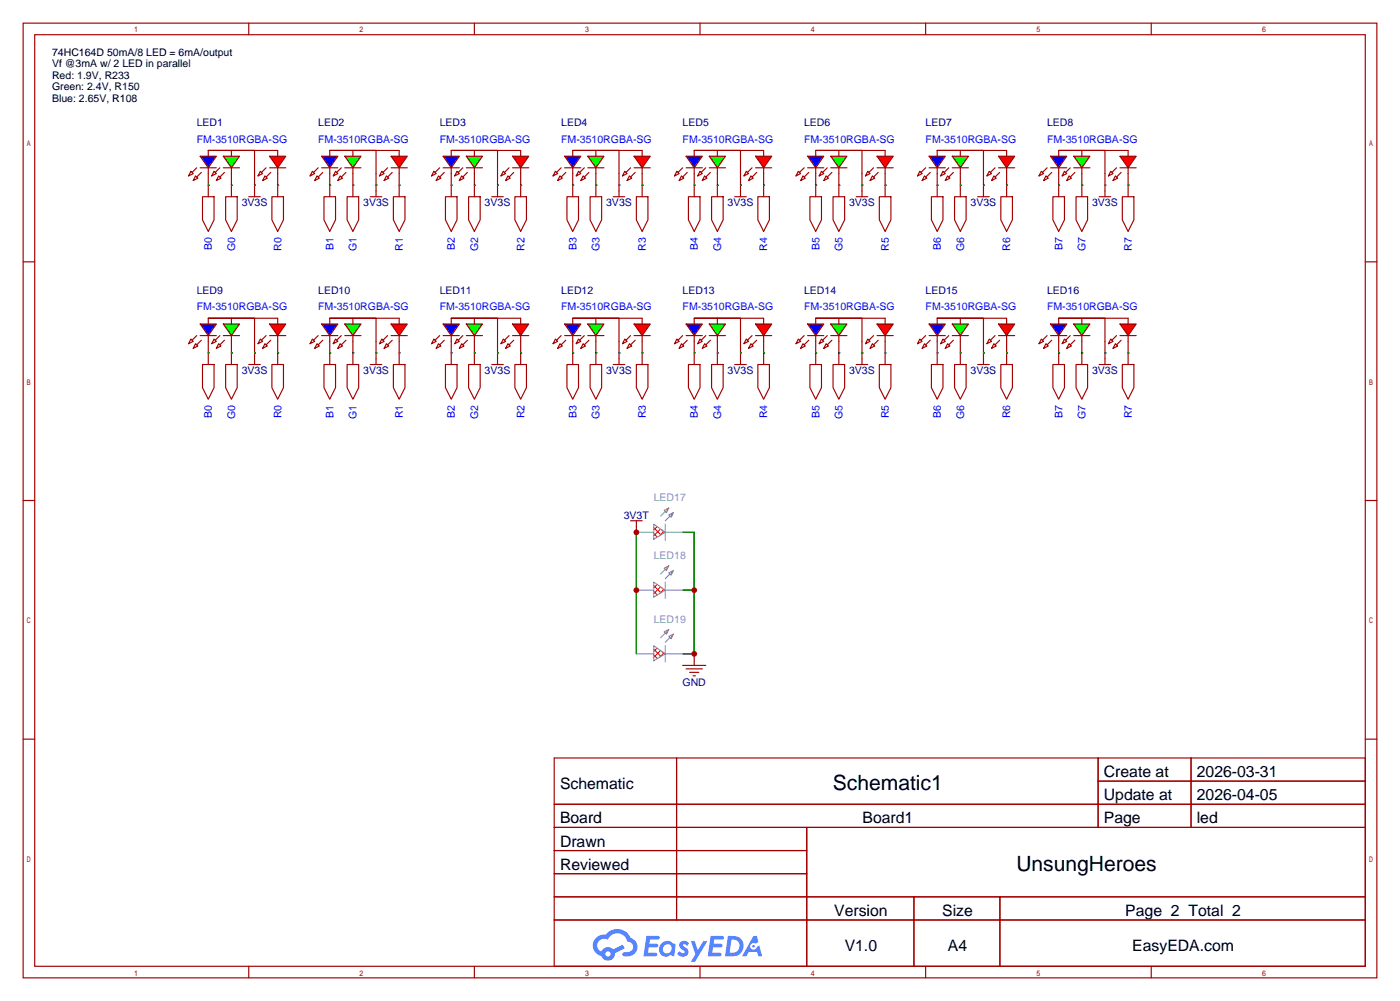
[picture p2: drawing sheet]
<svg xmlns="http://www.w3.org/2000/svg" width="307mm" height="220mm" viewBox="0 0 307 220" stroke-linecap="round" stroke-linejoin="round" font-family="sans-serif">
<g fill="none" stroke="#a10000" stroke-width=".25">
<path d="M5.1 5.1h297.2v209.5h-297.2zM7.6 7.6h292.1v204.5h-292.1zM54.6 5.1v2.5M104.1 5.1v2.5M153.7 5.1v2.5M203.2 5.1v2.5M252.7 5.1v2.5M5.1 57.5h2.5M299.7 57.5h2.6M5.1 109.9h2.5M299.7 109.9h2.6M5.1 162.2h2.5"/>
<path d="M121.7 166.4h178v45.7h-178zM121.7 176.5h178M148.5 166.4v35.5M241.1 166.4v15.2M241.1 171.4h58.6M261.5 166.4v15.2M299.7 162.2h2.6M121.7 181.6h178M121.7 186.7h55.4M121.7 196.8h178M121.7 191.8h55.4M177.1 181.6v30.5"/>
<path d="M200.6 196.8v15.3M219.5 196.8v15.3M54.6 212.1v2.5M104.1 212.1v2.5M121.7 201.9h178M153.7 212.1v2.5M203.2 212.1v2.5M252.7 212.1v2.5"/>
</g>
<g fill="#5487ff">
<path d="M149.4 206.8a1.3 1.3 0 0 1 1.8 .3l-.4 .6a.54 .54 0 0 0-.9-.3l.2 .3a1.28 1.28 0 0 1 .7 2 1.53 1.53 0 0 1-2.1-.3l.5-.6 .8 .4a.31 .31 0 0 0 .3-.2 .31 .31 0 0 0-.3-.4 1.12 1.12 0 0 1-.6-1.8z"/>
<path d="M151.7 206.6h.8l.7 2 1.2-2h.9l-2.7 4.5h-.9l1-1.6z"/>
<path d="M141.9 205.4h2.3a.46 .46 0 0 1 .5 .1 .46 .46 0 0 1 .1 .5l-.4 .2h-1.7l-.2 .9h1.7a.4 .4 0 0 1 .3 .5 .4 .4 0 0 1-.4 .3h-1.7l-.1 1.2h1.3a.46 .46 0 0 1 .5 .1 .46 .46 0 0 1 .1 .5l-.3 .2h-2.6z"/>
<path d="M156 205.4h2.3a.47 .47 0 0 1 .5 .1 .47 .47 0 0 1 .1 .5l-.4 .2h-1.7l-.1 .9h1.6a.4 .4 0 0 1 .3 .5 .4 .4 0 0 1-.4 .3h-1.7l-.1 1.2h1.3a.46 .46 0 0 1 .5 .1 .46 .46 0 0 1 .2 .5l-.4 .2h-2.6z"/>
<path d="M165.4 205.4h.7l.4 1.4-.6 .3a.75 .75 0 0 0-1.2 .3 .75 .75 0 0 0 .5 1.1 .75 .75 0 0 0 1-.7l.5-.3 .6 2.4h-.8l-.3-1h-1.8l-.6 1h-.9z"/>
<path d="M159.8 205.4l-.6 4.5h1.4a2.27 2.27 0 0 0 2.6-2.3 2.27 2.27 0 0 0-2.7-2.2zM160.6 206.2a1.5 1.5 0 0 1 1.8 1.5 1.5 1.5 0 0 1-2 1.4h-.2z"/>
<path d="M145.2 207.1a1.6 1.6 0 0 0-.3 2.2 1.6 1.6 0 0 0 2.3 .2l.8 .4 .3-2.5-.2-.2-.4-.1a1.58 1.58 0 0 0-2.5 0zM145.8 207.6a.98 .98 0 0 1 1.6 .4 .98 .98 0 0 1-1 1.3 .94 .94 0 0 1-.9-.7 .94 .94 0 0 1 .3-1z"/>
<path d="M130.9 205.8a2.37 2.37 0 0 0 1.1 4 1.54 1.54 0 0 0 1.8 1 1.54 1.54 0 0 0 1.2-1.6l2.2-1.1-.5-.7-2.1 1a1.57 1.57 0 0 0-2.6 .5 1.5 1.5 0 0 1-.7-2.1 1.5 1.5 0 0 1 2.2-.5 2.23 2.23 0 0 1 2.2-1.5 2.23 2.23 0 0 1 2 1.9 1.16 1.16 0 0 1 1.3 1.1 1.16 1.16 0 0 1-1.1 1.2h-.7a.47 .47 0 0 0-.6 .4 .47 .47 0 0 0 .5 .5 2.17 2.17 0 0 0 2.5-.9 2.17 2.17 0 0 0-.4-2.7l-.8-.4a3.2 3.2 0 0 0-5.4-.8l-1.1 .1zM132.9 209.4a.6 .6 0 0 1 1.2 0 .6 .6 0 0 1-1.2 0z"/>
<circle cx="165.4" cy="207.7" r=".28"/>
</g>
<path d="M41.9 37.6l.5 .5-1 .5zM42.9 38.6l.5 .5-1 .5zM43.2 36.8l-1 1M43.9 36.8h3.6M44.2 37.8l-1 1.1M45.7 33v1.3M45.7 36.8v1.3" fill="none" stroke="#a10000" stroke-width=".25"/>
<path d="M43.9 34.3h3.6l-1.8 2.5z" fill="#00f" stroke="#a10000" stroke-width=".25"/>
<path d="M45.7 38.1v2.5M50.8 38.1v2.5M55.9 38.1v2.5" fill="none" stroke="#a10000" stroke-width=".25"/>
<path d="M49 34.3h3.6l-1.8 2.5z" fill="#0f0" stroke="#a10000" stroke-width=".25"/>
<path d="M47 37.6l.5 .5-1 .5zM48 38.6l.5 .5-1 .5zM48.3 36.8l-1.1 1M49 36.8h3.6M49.3 37.8l-1 1.1M50.8 33v1.3M50.8 36.8v1.3M61 38.1v2.5" fill="none" stroke="#a10000" stroke-width=".25"/>
<path d="M59.2 34.3h3.5l-1.7 2.5z" fill="#f00" stroke="#a10000" stroke-width=".25"/>
<g fill="none" stroke="#a10000" stroke-width=".25">
<path d="M57.1 37.6l.6 .5-1.1 .5zM58.2 38.6l.5 .5-1 .5zM58.4 36.8l-1 1M59.2 36.8h3.5M59.4 37.8l-1 1.1M61 34.3v-1.3h-15.3h10.2v5.1M61 36.8v1.3M68.6 37.6l.5 .5-1 .5zM69.6 38.6l.5 .5-1 .5zM69.8 36.8l-1 1M70.6 36.8h3.6M70.9 37.8l-1.1 1.1"/>
<path d="M72.4 33v1.3M72.4 36.8v1.3"/>
</g>
<path d="M70.6 34.3h3.6l-1.8 2.5z" fill="#00f" stroke="#a10000" stroke-width=".25"/>
<path d="M72.4 38.1v2.5M77.5 38.1v2.5M82.5 38.1v2.5" fill="none" stroke="#a10000" stroke-width=".25"/>
<path d="M75.7 34.3h3.5l-1.7 2.5z" fill="#0f0" stroke="#a10000" stroke-width=".25"/>
<path d="M73.7 37.6l.5 .5-1 .5zM74.7 38.6l.5 .5-1 .5zM74.9 36.8l-1 1M75.7 36.8h3.5M75.9 37.8l-1 1.1M77.5 33v1.3M77.5 36.8v1.3M87.6 38.1v2.5" fill="none" stroke="#a10000" stroke-width=".25"/>
<path d="M85.9 34.3h3.5l-1.8 2.5z" fill="#f00" stroke="#a10000" stroke-width=".25"/>
<g fill="none" stroke="#a10000" stroke-width=".25">
<path d="M83.8 37.6l.5 .5-1 .5zM84.8 38.6l.5 .5-1 .5zM85.1 36.8l-1 1M85.9 36.8h3.5M86.1 37.8l-1 1.1M87.6 34.3v-1.3h-15.2h10.1v5.1M87.6 36.8v1.3M95.2 37.6l.6 .5-1.1 .5zM96.3 38.6l.5 .5-1 .5zM96.5 36.8l-1 1M97.3 36.8h3.5M97.5 37.8l-1 1.1"/>
<path d="M99.1 33v1.3M99.1 36.8v1.3M44.4 43.2h2.6v5.1l-1.3 2.5-1.3-2.5zM45.7 40.6v2.6M49.5 43.2h2.6v5.1l-1.3 2.5-1.3-2.5zM50.8 40.6v2.6M59.7 43.2h2.5v5.1l-1.2 2.5-1.3-2.5zM61 40.6v2.6M149.9 146h5M150.6 146.8h3.6M151.4 147.6h2M152.1 148.3h.6"/>
<path d="M152.4 143.5v2.5"/>
</g>
<path d="M139.7 116.8v26.7M149.9 116.8h2.5v26.7h-2.5M149.9 129.5h2.5" fill="none" stroke="#008700" stroke-width=".25"/>
<path d="M97.3 34.3h3.5l-1.7 2.5z" fill="#00f" stroke="#a10000" stroke-width=".25"/>
<path d="M99.1 38.1v2.5M104.1 38.1v2.5M109.2 38.1v2.5" fill="none" stroke="#a10000" stroke-width=".25"/>
<path d="M102.4 34.3h3.5l-1.8 2.5z" fill="#0f0" stroke="#a10000" stroke-width=".25"/>
<path d="M100.3 37.6l.5 .5-1 .5zM101.3 38.6l.6 .5-1.1 .5zM101.6 36.8l-1 1M102.4 36.8h3.5M102.6 37.8l-1 1.1M104.1 33v1.3M104.1 36.8v1.3M114.3 38.1v2.5" fill="none" stroke="#a10000" stroke-width=".25"/>
<path d="M112.5 34.3h3.6l-1.8 2.5z" fill="#f00" stroke="#a10000" stroke-width=".25"/>
<g fill="none" stroke="#a10000" stroke-width=".25">
<path d="M110.5 37.6l.5 .5-1 .5zM111.5 38.6l.5 .5-1 .5zM111.8 36.8l-1.1 1M112.5 36.8h3.6M112.8 37.8l-1 1.1M114.3 34.3v-1.3h-15.2h10.1v5.1M114.3 36.8v1.3M121.9 37.6l.5 .5-1 .5zM122.9 38.6l.5 .5-1 .5zM123.2 36.8l-1 1M124 36.8h3.5M124.2 37.8l-1 1.1"/>
<path d="M125.7 33v1.3M125.7 36.8v1.3"/>
</g>
<path d="M124 34.3h3.5l-1.8 2.5z" fill="#00f" stroke="#a10000" stroke-width=".25"/>
<path d="M125.7 38.1v2.5M130.8 38.1v2.5M135.9 38.1v2.5" fill="none" stroke="#a10000" stroke-width=".25"/>
<path d="M129 34.3h3.6l-1.8 2.5z" fill="#0f0" stroke="#a10000" stroke-width=".25"/>
<path d="M127 37.6l.5 .5-1 .5zM128 38.6l.5 .5-1 .5zM128.3 36.8l-1 1M129 36.8h3.6M129.3 37.8l-1 1.1M130.8 33v1.3M130.8 36.8v1.3M141 38.1v2.5" fill="none" stroke="#a10000" stroke-width=".25"/>
<path d="M139.2 34.3h3.5l-1.7 2.5z" fill="#f00" stroke="#a10000" stroke-width=".25"/>
<g fill="none" stroke="#a10000" stroke-width=".25">
<path d="M137.2 37.6l.5 .5-1 .5zM138.2 38.6l.5 .5-1 .5zM138.4 36.8l-1 1M139.2 36.8h3.5M139.4 37.8l-1 1.1M141 34.3v-1.3h-15.3h10.2v5.1M141 36.8v1.3M148.6 37.6l.5 .5-1 .5zM149.6 38.6l.5 .5-1 .5zM149.9 36.8l-1.1 1M150.6 36.8h3.6M150.9 37.8l-1 1.1"/>
<path d="M152.4 33v1.3M152.4 36.8v1.3"/>
</g>
<path d="M150.6 34.3h3.6l-1.8 2.5z" fill="#00f" stroke="#a10000" stroke-width=".25"/>
<path d="M152.4 38.1v2.5M157.5 38.1v2.5M162.6 38.1v2.5" fill="none" stroke="#a10000" stroke-width=".25"/>
<path d="M155.7 34.3h3.6l-1.8 2.5z" fill="#0f0" stroke="#a10000" stroke-width=".25"/>
<path d="M153.7 37.6l.5 .5-1 .5zM154.7 38.6l.5 .5-1 .5zM154.9 36.8l-1 1M155.7 36.8h3.6M156 37.8l-1.1 1.1M157.5 33v1.3M157.5 36.8v1.3M167.6 38.1v2.5" fill="none" stroke="#a10000" stroke-width=".25"/>
<path d="M165.9 34.3h3.5l-1.8 2.5z" fill="#f00" stroke="#a10000" stroke-width=".25"/>
<g fill="none" stroke="#a10000" stroke-width=".25">
<path d="M163.8 37.6l.5 .5-1 .5zM164.8 38.6l.6 .5-1.1 .5zM165.1 36.8l-1 1M165.9 36.8h3.5M166.1 37.8l-1 1.1M167.6 34.3v-1.3h-15.2h10.2v5.1M167.6 36.8v1.3M175.3 37.6l.5 .5-1 .5zM176.3 38.6l.5 .5-1 .5zM176.5 36.8l-1 1M177.3 36.8h3.5M177.5 37.8l-1 1.1"/>
<path d="M179.1 33v1.3M179.1 36.8v1.3"/>
</g>
<path d="M177.3 34.3h3.5l-1.7 2.5z" fill="#00f" stroke="#a10000" stroke-width=".25"/>
<path d="M179.1 38.1v2.5M184.1 38.1v2.5M189.2 38.1v2.5" fill="none" stroke="#a10000" stroke-width=".25"/>
<path d="M182.4 34.3h3.5l-1.8 2.5z" fill="#0f0" stroke="#a10000" stroke-width=".25"/>
<path d="M180.3 37.6l.5 .5-1 .5zM181.4 38.6l.5 .5-1.1 .5zM181.6 36.8l-1 1M182.4 36.8h3.5M182.6 37.8l-1 1.1M184.1 33v1.3M184.1 36.8v1.3M194.3 38.1v2.5" fill="none" stroke="#a10000" stroke-width=".25"/>
<path d="M192.5 34.3h3.6l-1.8 2.5z" fill="#f00" stroke="#a10000" stroke-width=".25"/>
<g fill="none" stroke="#a10000" stroke-width=".25">
<path d="M190.5 37.6l.5 .5-1 .5zM191.5 38.6l.5 .5-1 .5zM191.8 36.8l-1 1M192.5 36.8h3.6M192.8 37.8l-1 1.1M194.3 34.3v-1.3h-15.2h10.1v5.1M194.3 36.8v1.3M201.9 37.6l.5 .5-1 .5zM202.9 38.6l.6 .5-1.1 .5zM203.2 36.8l-1 1M204 36.8h3.5M204.2 37.8l-1 1.1"/>
<path d="M205.7 33v1.3M205.7 36.8v1.3"/>
</g>
<path d="M204 34.3h3.5l-1.8 2.5z" fill="#00f" stroke="#a10000" stroke-width=".25"/>
<path d="M205.7 38.1v2.5M210.8 38.1v2.5M215.9 38.1v2.5" fill="none" stroke="#a10000" stroke-width=".25"/>
<path d="M209 34.3h3.6l-1.8 2.5z" fill="#0f0" stroke="#a10000" stroke-width=".25"/>
<path d="M207 37.6l.5 .5-1 .5zM208 38.6l.5 .5-1 .5zM208.3 36.8l-1 1M209 36.8h3.6M209.3 37.8l-1 1.1M210.8 33v1.3M210.8 36.8v1.3M221 38.1v2.5" fill="none" stroke="#a10000" stroke-width=".25"/>
<path d="M219.2 34.3h3.6l-1.8 2.5z" fill="#f00" stroke="#a10000" stroke-width=".25"/>
<g fill="none" stroke="#a10000" stroke-width=".25">
<path d="M217.2 37.6l.5 .5-1 .5zM218.2 38.6l.5 .5-1 .5zM218.4 36.8l-1 1M219.2 36.8h3.6M219.5 37.8l-1.1 1.1M221 34.3v-1.3h-15.3h10.2v5.1M221 36.8v1.3M228.6 37.6l.5 .5-1 .5zM229.6 38.6l.5 .5-1 .5zM229.9 36.8l-1 1M230.6 36.8h3.6M230.9 37.8l-1 1.1"/>
<path d="M232.4 33v1.3M232.4 36.8v1.3"/>
</g>
<path d="M230.6 34.3h3.6l-1.8 2.5z" fill="#00f" stroke="#a10000" stroke-width=".25"/>
<path d="M232.4 38.1v2.5M237.5 38.1v2.5M242.6 38.1v2.5" fill="none" stroke="#a10000" stroke-width=".25"/>
<path d="M235.7 34.3h3.6l-1.8 2.5z" fill="#0f0" stroke="#a10000" stroke-width=".25"/>
<path d="M233.7 37.6l.5 .5-1 .5zM234.7 38.6l.5 .5-1 .5zM234.9 36.8l-1 1M235.7 36.8h3.6M236 37.8l-1.1 1.1M237.5 33v1.3M237.5 36.8v1.3M247.6 38.1v2.5" fill="none" stroke="#a10000" stroke-width=".25"/>
<path d="M245.9 34.3h3.5l-1.8 2.5z" fill="#f00" stroke="#a10000" stroke-width=".25"/>
<g fill="none" stroke="#a10000" stroke-width=".25">
<path d="M243.8 37.6l.5 .5-1 .5zM244.9 38.6l.5 .5-1.1 .5zM245.1 36.8l-1 1M245.9 36.8h3.5M246.1 37.8l-1 1.1M247.6 34.3v-1.3h-15.2h10.2v5.1M247.6 36.8v1.3M54.6 43.2h2.5M55.9 40.6v2.6M71.1 43.2h2.6v5.1l-1.3 2.5-1.3-2.5zM72.4 40.6v2.6M76.2 43.2h2.5v5.1l-1.2 2.5-1.3-2.5z"/>
<path d="M77.5 40.6v2.6M86.4 43.2h2.5v5.1l-1.3 2.5-1.2-2.5zM87.6 40.6v2.6M97.8 43.2h2.5v5.1l-1.2 2.5-1.3-2.5zM99.1 40.6v2.6M102.9 43.2h2.5v5.1l-1.3 2.5-1.2-2.5zM104.1 40.6v2.6M113 43.2h2.6v5.1l-1.3 2.5-1.3-2.5zM114.3 40.6v2.6M124.5 43.2h2.5v5.1l-1.3 2.5-1.2-2.5zM125.7 40.6v2.6M129.5 43.2h2.6v5.1l-1.3 2.5-1.3-2.5z"/>
<path d="M130.8 40.6v2.6M139.7 43.2h2.5v5.1l-1.2 2.5-1.3-2.5zM141 40.6v2.6M151.1 43.2h2.6v5.1l-1.3 2.5-1.3-2.5zM152.4 40.6v2.6M156.2 43.2h2.5v5.1l-1.2 2.5-1.3-2.5zM157.5 40.6v2.6M166.4 43.2h2.5v5.1l-1.3 2.5-1.2-2.5zM167.6 40.6v2.6M177.8 43.2h2.5v5.1l-1.2 2.5-1.3-2.5zM179.1 40.6v2.6M182.9 43.2h2.5v5.1l-1.3 2.5-1.2-2.5z"/>
<path d="M184.1 40.6v2.6M193 43.2h2.6v5.1l-1.3 2.5-1.3-2.5zM194.3 40.6v2.6M204.5 43.2h2.5v5.1l-1.3 2.5-1.2-2.5zM205.7 40.6v2.6M209.5 43.2h2.6v5.1l-1.3 2.5-1.3-2.5zM210.8 40.6v2.6M219.7 43.2h2.5v5.1l-1.2 2.5-1.3-2.5zM221 40.6v2.6M231.1 43.2h2.6v5.1l-1.3 2.5-1.3-2.5zM232.4 40.6v2.6M236.2 43.2h2.6v5.1l-1.3 2.5-1.3-2.5z"/>
<path d="M237.5 40.6v2.6M246.4 43.2h2.5v5.1l-1.3 2.5-1.2-2.5zM247.6 40.6v2.6M41.9 74.4l.5 .5-1 .5zM42.9 75.4l.5 .5-1 .6zM43.2 73.7l-1 1M43.9 73.7h3.6M44.2 74.7l-1 1M45.7 69.8v1.3M45.7 73.7v1.2"/>
</g>
<g fill="none" stroke="#008700" stroke-width=".25">
<path d="M45.7 40.6h.1M50.8 40.6h.1M55.9 40.6h.1M61 40.6h.1M72.4 40.6h.1M77.5 40.6h.1M87.6 40.6h.1M99.1 40.6h.1M104.1 40.6h.1M114.3 40.6h.1M125.7 40.6h.1M130.8 40.6h.1"/>
<path d="M141 40.6h.1M152.4 40.6h.1M157.5 40.6h.1M167.6 40.6h.1M179.1 40.6h.1M184.1 40.6h.1M194.3 40.6h.1M205.7 40.6h.1M210.8 40.6h.1M221 40.6h.1M232.4 40.6h.1M237.5 40.6h.1"/>
<path d="M247.6 40.6h.1"/>
</g>
<path d="M43.9 71.1h3.6l-1.8 2.6z" fill="#00f" stroke="#a10000" stroke-width=".25"/>
<path d="M45.7 74.9v2.6M50.8 74.9v2.6M55.9 74.9v2.6" fill="none" stroke="#a10000" stroke-width=".25"/>
<path d="M49 71.1h3.6l-1.8 2.6z" fill="#0f0" stroke="#a10000" stroke-width=".25"/>
<path d="M47 74.4l.5 .5-1 .5zM48 75.4l.5 .5-1 .6zM48.3 73.7l-1.1 1M49 73.7h3.6M49.3 74.7l-1 1M50.8 69.8v1.3M50.8 73.7v1.2M61 74.9v2.6" fill="none" stroke="#a10000" stroke-width=".25"/>
<path d="M59.2 71.1h3.5l-1.7 2.6z" fill="#f00" stroke="#a10000" stroke-width=".25"/>
<g fill="none" stroke="#a10000" stroke-width=".25">
<path d="M57.1 74.4l.6 .5-1.1 .5zM58.2 75.4l.5 .5-1 .6zM58.4 73.7l-1 1M59.2 73.7h3.5M59.4 74.7l-1 1M61 71.1v-1.3h-15.3h10.2v5.1M61 73.7v1.2M68.6 74.4l.5 .5-1 .5zM69.6 75.4l.5 .5-1 .6zM69.8 73.7l-1 1M70.6 73.7h3.6M70.9 74.7l-1.1 1"/>
<path d="M72.4 69.8v1.3M72.4 73.7v1.2"/>
</g>
<path d="M70.6 71.1h3.6l-1.8 2.6z" fill="#00f" stroke="#a10000" stroke-width=".25"/>
<path d="M72.4 74.9v2.6M77.5 74.9v2.6M82.5 74.9v2.6" fill="none" stroke="#a10000" stroke-width=".25"/>
<path d="M75.7 71.1h3.5l-1.7 2.6z" fill="#0f0" stroke="#a10000" stroke-width=".25"/>
<path d="M73.7 74.4l.5 .5-1 .5zM74.7 75.4l.5 .5-1 .6zM74.9 73.7l-1 1M75.7 73.7h3.5M75.9 74.7l-1 1M77.5 69.8v1.3M77.5 73.7v1.2M87.6 74.9v2.6" fill="none" stroke="#a10000" stroke-width=".25"/>
<path d="M85.9 71.1h3.5l-1.8 2.6z" fill="#f00" stroke="#a10000" stroke-width=".25"/>
<g fill="none" stroke="#a10000" stroke-width=".25">
<path d="M83.8 74.4l.5 .5-1 .5zM84.8 75.4l.5 .5-1 .6zM85.1 73.7l-1 1M85.9 73.7h3.5M86.1 74.7l-1 1M87.6 71.1v-1.3h-15.2h10.1v5.1M87.6 73.7v1.2M95.2 74.4l.6 .5-1.1 .5zM96.3 75.4l.5 .5-1 .6zM96.5 73.7l-1 1M97.3 73.7h3.5M97.5 74.7l-1 1"/>
<path d="M99.1 69.8v1.3M99.1 73.7v1.2"/>
</g>
<path d="M97.3 71.1h3.5l-1.7 2.6z" fill="#00f" stroke="#a10000" stroke-width=".25"/>
<path d="M99.1 74.9v2.6M104.1 74.9v2.6M109.2 74.9v2.6" fill="none" stroke="#a10000" stroke-width=".25"/>
<path d="M102.4 71.1h3.5l-1.8 2.6z" fill="#0f0" stroke="#a10000" stroke-width=".25"/>
<path d="M100.3 74.4l.5 .5-1 .5zM101.3 75.4l.6 .5-1.1 .6zM101.6 73.7l-1 1M102.4 73.7h3.5M102.6 74.7l-1 1M104.1 69.8v1.3M104.1 73.7v1.2M114.3 74.9v2.6" fill="none" stroke="#a10000" stroke-width=".25"/>
<path d="M112.5 71.1h3.6l-1.8 2.6z" fill="#f00" stroke="#a10000" stroke-width=".25"/>
<g fill="none" stroke="#a10000" stroke-width=".25">
<path d="M110.5 74.4l.5 .5-1 .5zM111.5 75.4l.5 .5-1 .6zM111.8 73.7l-1.1 1M112.5 73.7h3.6M112.8 74.7l-1 1M114.3 71.1v-1.3h-15.2h10.1v5.1M114.3 73.7v1.2M121.9 74.4l.5 .5-1 .5zM122.9 75.4l.5 .5-1 .6zM123.2 73.7l-1 1M124 73.7h3.5M124.2 74.7l-1 1"/>
<path d="M125.7 69.8v1.3M125.7 73.7v1.2"/>
</g>
<path d="M124 71.1h3.5l-1.8 2.6z" fill="#00f" stroke="#a10000" stroke-width=".25"/>
<path d="M125.7 74.9v2.6M130.8 74.9v2.6M135.9 74.9v2.6" fill="none" stroke="#a10000" stroke-width=".25"/>
<path d="M129 71.1h3.6l-1.8 2.6z" fill="#0f0" stroke="#a10000" stroke-width=".25"/>
<path d="M127 74.4l.5 .5-1 .5zM128 75.4l.5 .5-1 .6zM128.3 73.7l-1 1M129 73.7h3.6M129.3 74.7l-1 1M130.8 69.8v1.3M130.8 73.7v1.2M141 74.9v2.6" fill="none" stroke="#a10000" stroke-width=".25"/>
<path d="M139.2 71.1h3.5l-1.7 2.6z" fill="#f00" stroke="#a10000" stroke-width=".25"/>
<g fill="none" stroke="#a10000" stroke-width=".25">
<path d="M137.2 74.4l.5 .5-1 .5zM138.2 75.4l.5 .5-1 .6zM138.4 73.7l-1 1M139.2 73.7h3.5M139.4 74.7l-1 1M141 71.1v-1.3h-15.3h10.2v5.1M141 73.7v1.2M148.6 74.4l.5 .5-1 .5zM149.6 75.4l.5 .5-1 .6zM149.9 73.7l-1.1 1M150.6 73.7h3.6M150.9 74.7l-1 1"/>
<path d="M152.4 69.8v1.3M152.4 73.7v1.2"/>
</g>
<path d="M150.6 71.1h3.6l-1.8 2.6z" fill="#00f" stroke="#a10000" stroke-width=".25"/>
<path d="M152.4 74.9v2.6M157.5 74.9v2.6M162.6 74.9v2.6" fill="none" stroke="#a10000" stroke-width=".25"/>
<path d="M155.7 71.1h3.6l-1.8 2.6z" fill="#0f0" stroke="#a10000" stroke-width=".25"/>
<path d="M153.7 74.4l.5 .5-1 .5zM154.7 75.4l.5 .5-1 .6zM154.9 73.7l-1 1M155.7 73.7h3.6M156 74.7l-1.1 1M157.5 69.8v1.3M157.5 73.7v1.2M167.6 74.9v2.6" fill="none" stroke="#a10000" stroke-width=".25"/>
<path d="M165.9 71.1h3.5l-1.8 2.6z" fill="#f00" stroke="#a10000" stroke-width=".25"/>
<g fill="none" stroke="#a10000" stroke-width=".25">
<path d="M163.8 74.4l.5 .5-1 .5zM164.8 75.4l.6 .5-1.1 .6zM165.1 73.7l-1 1M165.9 73.7h3.5M166.1 74.7l-1 1M167.6 71.1v-1.3h-15.2h10.2v5.1M167.6 73.7v1.2M175.3 74.4l.5 .5-1 .5zM176.3 75.4l.5 .5-1 .6zM176.5 73.7l-1 1M177.3 73.7h3.5M177.5 74.7l-1 1"/>
<path d="M179.1 69.8v1.3M179.1 73.7v1.2"/>
</g>
<path d="M177.3 71.1h3.5l-1.7 2.6z" fill="#00f" stroke="#a10000" stroke-width=".25"/>
<path d="M179.1 74.9v2.6M184.1 74.9v2.6M189.2 74.9v2.6" fill="none" stroke="#a10000" stroke-width=".25"/>
<path d="M182.4 71.1h3.5l-1.8 2.6z" fill="#0f0" stroke="#a10000" stroke-width=".25"/>
<path d="M180.3 74.4l.5 .5-1 .5zM181.4 75.4l.5 .5-1.1 .6zM181.6 73.7l-1 1M182.4 73.7h3.5M182.6 74.7l-1 1M184.1 69.8v1.3M184.1 73.7v1.2M194.3 74.9v2.6" fill="none" stroke="#a10000" stroke-width=".25"/>
<path d="M192.5 71.1h3.6l-1.8 2.6z" fill="#f00" stroke="#a10000" stroke-width=".25"/>
<g fill="none" stroke="#a10000" stroke-width=".25">
<path d="M190.5 74.4l.5 .5-1 .5zM191.5 75.4l.5 .5-1 .6zM191.8 73.7l-1 1M192.5 73.7h3.6M192.8 74.7l-1 1M194.3 71.1v-1.3h-15.2h10.1v5.1M194.3 73.7v1.2M201.9 74.4l.5 .5-1 .5zM202.9 75.4l.6 .5-1.1 .6zM203.2 73.7l-1 1M204 73.7h3.5M204.2 74.7l-1 1"/>
<path d="M205.7 69.8v1.3M205.7 73.7v1.2"/>
</g>
<path d="M204 71.1h3.5l-1.8 2.6z" fill="#00f" stroke="#a10000" stroke-width=".25"/>
<path d="M205.7 74.9v2.6M210.8 74.9v2.6M215.9 74.9v2.6" fill="none" stroke="#a10000" stroke-width=".25"/>
<path d="M209 71.1h3.6l-1.8 2.6z" fill="#0f0" stroke="#a10000" stroke-width=".25"/>
<path d="M207 74.4l.5 .5-1 .5zM208 75.4l.5 .5-1 .6zM208.3 73.7l-1 1M209 73.7h3.6M209.3 74.7l-1 1M210.8 69.8v1.3M210.8 73.7v1.2M221 74.9v2.6" fill="none" stroke="#a10000" stroke-width=".25"/>
<path d="M219.2 71.1h3.6l-1.8 2.6z" fill="#f00" stroke="#a10000" stroke-width=".25"/>
<g fill="none" stroke="#a10000" stroke-width=".25">
<path d="M217.2 74.4l.5 .5-1 .5zM218.2 75.4l.5 .5-1 .6zM218.4 73.7l-1 1M219.2 73.7h3.6M219.5 74.7l-1.1 1M221 71.1v-1.3h-15.3h10.2v5.1M221 73.7v1.2M228.6 74.4l.5 .5-1 .5zM229.6 75.4l.5 .5-1 .6zM229.9 73.7l-1 1M230.6 73.7h3.6M230.9 74.7l-1 1"/>
<path d="M232.4 69.8v1.3M232.4 73.7v1.2"/>
</g>
<path d="M230.6 71.1h3.6l-1.8 2.6z" fill="#00f" stroke="#a10000" stroke-width=".25"/>
<path d="M232.4 74.9v2.6M237.5 74.9v2.6M242.6 74.9v2.6" fill="none" stroke="#a10000" stroke-width=".25"/>
<path d="M235.7 71.1h3.6l-1.8 2.6z" fill="#0f0" stroke="#a10000" stroke-width=".25"/>
<path d="M233.7 74.4l.5 .5-1 .5zM234.7 75.4l.5 .5-1 .6zM234.9 73.7l-1 1M235.7 73.7h3.6M236 74.7l-1.1 1M237.5 69.8v1.3M237.5 73.7v1.2M247.6 74.9v2.6" fill="none" stroke="#a10000" stroke-width=".25"/>
<path d="M245.9 71.1h3.5l-1.8 2.6z" fill="#f00" stroke="#a10000" stroke-width=".25"/>
<g fill="none" stroke="#a10000" stroke-width=".25">
<path d="M81.3 43.2h2.5M82.5 40.6v2.6M107.9 43.2h2.6M109.2 40.6v2.6M134.6 43.2h2.6M135.9 40.6v2.6M161.3 43.2h2.5M162.6 40.6v2.6M188 43.2h2.5M189.2 40.6v2.6M214.6 43.2h2.6M215.9 40.6v2.6"/>
<path d="M241.3 43.2h2.5M242.6 40.6v2.6M45.7 77.5v2.5M50.8 77.5v2.5M55.9 77.5v2.5M61 77.5v2.5M72.4 77.5v2.5M77.5 77.5v2.5M82.5 77.5v2.5M87.6 77.5v2.5M99.1 77.5v2.5M104.1 77.5v2.5"/>
<path d="M109.2 77.5v2.5M114.3 77.5v2.5M125.7 77.5v2.5M130.8 77.5v2.5M135.9 77.5v2.5M141 77.5v2.5M152.4 77.5v2.5M157.5 77.5v2.5M162.6 77.5v2.5M167.6 77.5v2.5M179.1 77.5v2.5M184.1 77.5v2.5"/>
<path d="M189.2 77.5v2.5M194.3 77.5v2.5M205.7 77.5v2.5M210.8 77.5v2.5M215.9 77.5v2.5M221 77.5v2.5M232.4 77.5v2.5M237.5 77.5v2.5M242.6 77.5v2.5M243.8 74.4l.5 .5-1 .5zM244.9 75.4l.5 .5-1.1 .6zM245.1 73.7l-1 1"/>
<path d="M245.9 73.7h3.5M246.1 74.7l-1 1M247.6 71.1v-1.3h-15.2h10.2v5.1M247.6 73.7v1.2M247.6 77.5v2.5M44.4 80h2.6v5.1l-1.3 2.5-1.3-2.5zM49.5 80h2.6v5.1l-1.3 2.5-1.3-2.5zM54.6 80h2.5M59.7 80h2.5v5.1l-1.2 2.5-1.3-2.5zM71.1 80h2.6v5.1l-1.3 2.5-1.3-2.5zM76.2 80h2.5v5.1l-1.2 2.5-1.3-2.5zM81.3 80h2.5"/>
<path d="M86.4 80h2.5v5.1l-1.3 2.5-1.2-2.5zM97.8 80h2.5v5.1l-1.2 2.5-1.3-2.5zM102.9 80h2.5v5.1l-1.3 2.5-1.2-2.5zM107.9 80h2.6M113 80h2.6v5.1l-1.3 2.5-1.3-2.5zM124.5 80h2.5v5.1l-1.3 2.5-1.2-2.5zM129.5 80h2.6v5.1l-1.3 2.5-1.3-2.5zM134.6 80h2.6M139.7 80h2.5v5.1l-1.2 2.5-1.3-2.5zM151.1 80h2.6v5.1l-1.3 2.5-1.3-2.5zM156.2 80h2.5v5.1l-1.2 2.5-1.3-2.5zM161.3 80h2.5"/>
<path d="M166.4 80h2.5v5.1l-1.3 2.5-1.2-2.5zM177.8 80h2.5v5.1l-1.2 2.5-1.3-2.5zM182.9 80h2.5v5.1l-1.3 2.5-1.2-2.5zM188 80h2.5M193 80h2.6v5.1l-1.3 2.5-1.3-2.5zM204.5 80h2.5v5.1l-1.3 2.5-1.2-2.5zM209.5 80h2.6v5.1l-1.3 2.5-1.3-2.5zM214.6 80h2.6M219.7 80h2.5v5.1l-1.2 2.5-1.3-2.5zM231.1 80h2.6v5.1l-1.3 2.5-1.3-2.5zM236.2 80h2.6v5.1l-1.3 2.5-1.3-2.5zM241.3 80h2.5"/>
<path d="M246.4 80h2.5v5.1l-1.3 2.5-1.2-2.5zM138.4 114.3h2.6M139.7 114.3v2.5"/>
</g>
<g fill="none" stroke="#008700" stroke-width=".25">
<path d="M82.5 40.6h.1M109.2 40.6h.1M135.9 40.6h.1M162.6 40.6h.1M189.2 40.6h.1M215.9 40.6h.1M242.6 40.6h.1M45.7 77.5h.1M50.8 77.5h.1M55.9 77.5h.1M61 77.5h.1M72.4 77.5h.1"/>
<path d="M77.5 77.5h.1M82.5 77.5h.1M87.6 77.5h.1M99.1 77.5h.1M104.1 77.5h.1M109.2 77.5h.1M114.3 77.5h.1M125.7 77.5h.1M130.8 77.5h.1M135.9 77.5h.1M141 77.5h.1M152.4 77.5h.1"/>
<path d="M157.5 77.5h.1M162.6 77.5h.1M167.6 77.5h.1M179.1 77.5h.1M184.1 77.5h.1M189.2 77.5h.1M194.3 77.5h.1M205.7 77.5h.1M210.8 77.5h.1M215.9 77.5h.1M221 77.5h.1M232.4 77.5h.1"/>
<path d="M237.5 77.5h.1M242.6 77.5h.1M247.6 77.5h.1"/>
</g>
<g fill="none" stroke="#999" stroke-width=".25">
<path d="M139.7 116.8h3.8M143.5 115.1l2.5 1.7-2.5 1.6zM145.8 112l1-.5-.5 1zM146 116.8h3.9M146 115.1v3.5M146 112.3l-1 1M146.8 113l1-.5-.5 1zM147.1 113.3l-1.1 1M139.7 129.5h3.8M143.5 127.8l2.5 1.7-2.5 1.6zM145.8 124.7l1-.5-.5 1zM145.8 138.7l1-.5-.5 1z"/>
<path d="M146 127.8v3.5M146 129.5h3.9M146 125l-1 1M146 138.9l-1 1.1M146.8 125.7l1-.5-.5 1zM146.8 139.7l1-.5-.5 1zM147.1 126l-1.1 1M147.1 140l-1.1 1M139.7 143.5h3.8M143.5 141.7l2.5 1.8-2.5 1.5zM146 141.7v3.6M146 143.5h3.9"/>
</g>
<g fill="none" stroke="#f00" stroke-width=".22">
<path d="M143.5 117.1l.8 .8M143.5 115.8l1.6 1.6M144.3 115.6l-.8 .7M145 116.1l-1.5 1.5M145.2 116.2l.7 .7M145.8 116.6l-1 1M146.3 111.8l.3 .2-.4 .4M147.3 112.8l.3 .2-.4 .4M143.5 129.8l.8 .8M143.5 128.5l1.6 1.6M144.3 128.3l-.8 .7M145 128.8l-1.5 1.5"/>
<path d="M145.2 128.9l.7 .7M145.8 129.3l-1 1M146.3 124.5l.3 .2-.4 .4M146.3 138.4l.3 .3-.4 .4M147.3 125.5l.3 .2-.4 .4M147.3 139.4l.3 .3-.4 .4M143.5 143.8l.8 .8M143.5 142.5l1.6 1.6M144.3 142.3l-.8 .7M145 142.8l-1.5 1.5M145.2 142.9l.7 .7M145.8 143.3l-1 1"/>
</g>
<g fill="#c00">
<circle cx="139.7" cy="116.8" r=".63"/>
<circle cx="139.7" cy="129.5" r=".63"/>
<circle cx="152.4" cy="129.5" r=".63"/>
<circle cx="152.4" cy="143.5" r=".63"/>
</g>
<g font-size="4.6">
<text x="182.9" y="173.5">Schematic1</text>
<text x="223.1" y="191.3">UnsungHeroes</text>
</g>
<g font-size="3.5">
<text x="122.9" y="173.1">Schematic</text>
<text x="242.3" y="170.6">Create at</text>
<text x="262.7" y="170.6">2026-03-31</text>
<text x="242.3" y="175.7">Update at</text>
<text x="262.7" y="175.7">2026-04-05</text>
<text x="122.9" y="180.7">Board</text>
<text x="122.9" y="185.8">Drawn</text>
<text x="189.3" y="180.7">Board1</text>
<text x="242.3" y="180.7">Page</text>
<text x="262.7" y="180.7">led</text>
<text x="122.9" y="190.9">Reviewed</text>
<text x="183.1" y="201.1">Version</text>
<text x="206.8" y="201.1">Size</text>
<text x="247" y="201.1">Page 2 Total 2</text>
<text x="185.4" y="208.7">V1.0</text>
<text x="208.1" y="208.7">A4</text>
<text x="248.6" y="208.7">EasyEDA.com</text>
</g>
<g font-size="2.3">
<text x="11.4" y="12.2">74HC164D 50mA/8 LED = 6mA/output</text>
<text x="11.4" y="14.8">Vf @3mA w/ 2 LED in parallel</text>
<text x="11.4" y="17.3">Red: 1.9V, R233</text>
<text x="11.4" y="19.9">Green: 2.4V, R150</text>
<text x="11.4" y="22.4">Blue: 2.65V, R108</text>
</g>
<g font-size="2.3" fill="#000080">
<text x="43.2" y="27.7">LED1</text>
<text x="69.8" y="27.7">LED2</text>
<text x="96.5" y="27.7">LED3</text>
<text x="123.2" y="27.7">LED4</text>
<text x="149.9" y="27.7">LED5</text>
<text x="176.5" y="27.7">LED6</text>
<text x="203.2" y="27.7">LED7</text>
<text x="229.9" y="27.7">LED8</text>
<text x="53.1" y="45.3">3V3S</text>
<text x="79.7" y="45.3">3V3S</text>
<text x="106.4" y="45.3">3V3S</text>
<text x="133.1" y="45.3">3V3S</text>
<text x="159.7" y="45.3">3V3S</text>
<text x="186.4" y="45.3">3V3S</text>
<text x="213.1" y="45.3">3V3S</text>
<text x="239.7" y="45.3">3V3S</text>
<text x="43.2" y="64.6">LED9</text>
<text x="69.8" y="64.6">LED10</text>
<text x="96.5" y="64.6">LED11</text>
<text x="123.2" y="64.6">LED12</text>
<text x="149.9" y="64.6">LED13</text>
<text x="176.5" y="64.6">LED14</text>
<text x="203.2" y="64.6">LED15</text>
<text x="229.9" y="64.6">LED16</text>
<text x="53.1" y="82.1">3V3S</text>
<text x="79.7" y="82.1">3V3S</text>
<text x="106.4" y="82.1">3V3S</text>
<text x="133.1" y="82.1">3V3S</text>
<text x="159.7" y="82.1">3V3S</text>
<text x="186.4" y="82.1">3V3S</text>
<text x="213.1" y="82.1">3V3S</text>
<text x="239.7" y="82.1">3V3S</text>
<text x="136.9" y="113.8">3V3T</text>
<text x="149.8" y="150.7">GND</text>
</g>
<g font-size="2.3" fill="#00f">
<text x="43.2" y="31.3">FM-3510RGBA-SG</text>
<text x="69.8" y="31.3">FM-3510RGBA-SG</text>
<text x="96.5" y="31.3">FM-3510RGBA-SG</text>
<text x="123.2" y="31.3">FM-3510RGBA-SG</text>
<text x="149.9" y="31.3">FM-3510RGBA-SG</text>
<text x="176.5" y="31.3">FM-3510RGBA-SG</text>
<text x="203.2" y="31.3">FM-3510RGBA-SG</text>
<text x="229.9" y="31.3">FM-3510RGBA-SG</text>
<text x="46.5" y="54.9" transform="rotate(-90 46.5 54.9)">B0</text>
<text x="51.6" y="55.1" transform="rotate(-90 51.6 55.1)">G0</text>
<text x="61.8" y="55" transform="rotate(-90 61.8 55)">R0</text>
<text x="73.2" y="54.9" transform="rotate(-90 73.2 54.9)">B1</text>
<text x="78.3" y="55.1" transform="rotate(-90 78.3 55.1)">G1</text>
<text x="88.4" y="55" transform="rotate(-90 88.4 55)">R1</text>
<text x="99.9" y="54.9" transform="rotate(-90 99.9 54.9)">B2</text>
<text x="104.9" y="55.1" transform="rotate(-90 104.9 55.1)">G2</text>
<text x="115.1" y="55" transform="rotate(-90 115.1 55)">R2</text>
<text x="126.5" y="54.9" transform="rotate(-90 126.5 54.9)">B3</text>
<text x="131.6" y="55.1" transform="rotate(-90 131.6 55.1)">G3</text>
<text x="141.8" y="55" transform="rotate(-90 141.8 55)">R3</text>
<text x="153.2" y="54.9" transform="rotate(-90 153.2 54.9)">B4</text>
<text x="158.3" y="55.1" transform="rotate(-90 158.3 55.1)">G4</text>
<text x="168.4" y="55" transform="rotate(-90 168.4 55)">R4</text>
<text x="179.9" y="54.9" transform="rotate(-90 179.9 54.9)">B5</text>
<text x="185" y="55.1" transform="rotate(-90 185 55.1)">G5</text>
<text x="195.1" y="55" transform="rotate(-90 195.1 55)">R5</text>
<text x="206.5" y="54.9" transform="rotate(-90 206.5 54.9)">B6</text>
<text x="211.6" y="55.1" transform="rotate(-90 211.6 55.1)">G6</text>
<text x="221.8" y="55" transform="rotate(-90 221.8 55)">R6</text>
<text x="233.2" y="54.9" transform="rotate(-90 233.2 54.9)">B7</text>
<text x="238.3" y="55.1" transform="rotate(-90 238.3 55.1)">G7</text>
<text x="248.5" y="55" transform="rotate(-90 248.5 55)">R7</text>
<text x="43.2" y="68.1">FM-3510RGBA-SG</text>
<text x="69.8" y="68.1">FM-3510RGBA-SG</text>
<text x="96.5" y="68.1">FM-3510RGBA-SG</text>
<text x="123.2" y="68.1">FM-3510RGBA-SG</text>
<text x="149.9" y="68.1">FM-3510RGBA-SG</text>
<text x="176.5" y="68.1">FM-3510RGBA-SG</text>
<text x="203.2" y="68.1">FM-3510RGBA-SG</text>
<text x="229.9" y="68.1">FM-3510RGBA-SG</text>
<text x="46.5" y="91.7" transform="rotate(-90 46.5 91.7)">B0</text>
<text x="51.6" y="92" transform="rotate(-90 51.6 92)">G0</text>
<text x="61.8" y="91.9" transform="rotate(-90 61.8 91.9)">R0</text>
<text x="73.2" y="91.7" transform="rotate(-90 73.2 91.7)">B1</text>
<text x="78.3" y="92" transform="rotate(-90 78.3 92)">G1</text>
<text x="88.4" y="91.9" transform="rotate(-90 88.4 91.9)">R1</text>
<text x="99.9" y="91.7" transform="rotate(-90 99.9 91.7)">B2</text>
<text x="104.9" y="92" transform="rotate(-90 104.9 92)">G2</text>
<text x="115.1" y="91.9" transform="rotate(-90 115.1 91.9)">R2</text>
<text x="126.5" y="91.7" transform="rotate(-90 126.5 91.7)">B3</text>
<text x="131.6" y="92" transform="rotate(-90 131.6 92)">G3</text>
<text x="141.8" y="91.9" transform="rotate(-90 141.8 91.9)">R3</text>
<text x="153.2" y="91.7" transform="rotate(-90 153.2 91.7)">B4</text>
<text x="158.3" y="92" transform="rotate(-90 158.3 92)">G4</text>
<text x="168.4" y="91.9" transform="rotate(-90 168.4 91.9)">R4</text>
<text x="179.9" y="91.7" transform="rotate(-90 179.9 91.7)">B5</text>
<text x="185" y="92" transform="rotate(-90 185 92)">G5</text>
<text x="195.1" y="91.9" transform="rotate(-90 195.1 91.9)">R5</text>
<text x="206.5" y="91.7" transform="rotate(-90 206.5 91.7)">B6</text>
<text x="211.6" y="92" transform="rotate(-90 211.6 92)">G6</text>
<text x="221.8" y="91.9" transform="rotate(-90 221.8 91.9)">R6</text>
<text x="233.2" y="91.7" transform="rotate(-90 233.2 91.7)">B7</text>
<text x="238.3" y="92" transform="rotate(-90 238.3 92)">G7</text>
<text x="248.5" y="91.9" transform="rotate(-90 248.5 91.9)">R7</text>
</g>
<g font-size="2.3" fill="#999">
<text x="143.5" y="110">LED17</text>
<text x="143.5" y="122.7">LED18</text>
<text x="143.5" y="136.7">LED19</text>
</g>
</svg>
